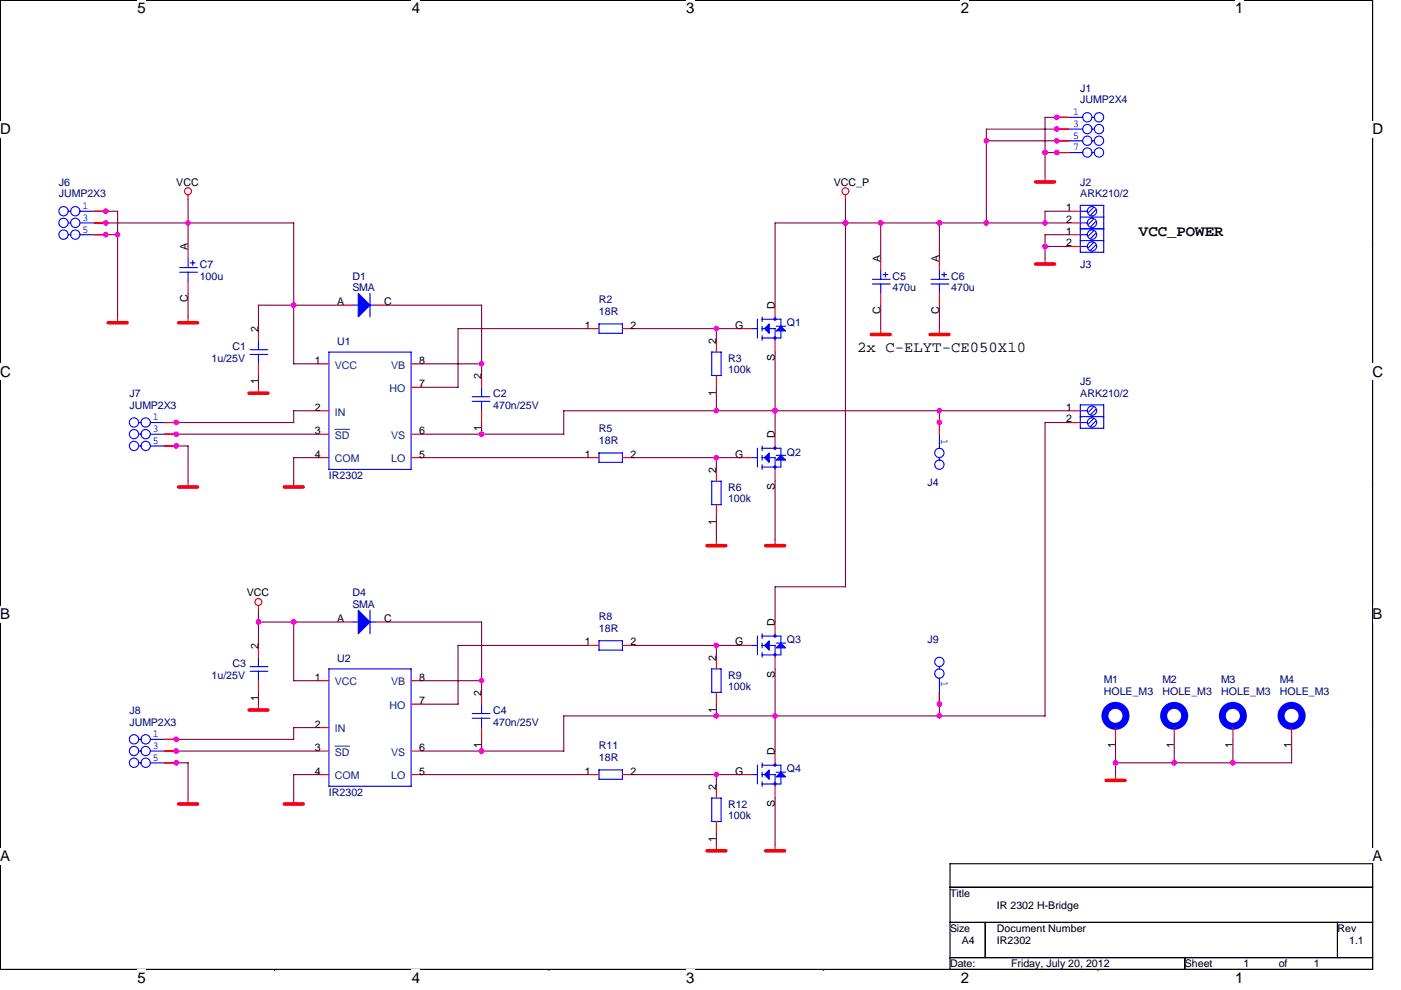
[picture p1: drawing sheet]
<svg xmlns="http://www.w3.org/2000/svg" width="297mm" height="210mm" viewBox="0 0 297 210" stroke-linecap="round" stroke-linejoin="round" font-family="sans-serif">
<path d="M0 0h291v205.6h-291z" fill="none" stroke="#000" stroke-width=".21"/>
<g fill="#fff">
<path d="M29.1 0h1.8v3.5h-1.8z"/>
<path d="M29.1 205.6h1.8v3.5h-1.8z"/>
</g>
<path d="M58.2 0h.1M58.2 205.6h.1" fill="none" stroke="#000" stroke-width=".23"/>
<g fill="#fff">
<path d="M87.3 0h1.8v3.5h-1.8z"/>
<path d="M87.3 205.6h1.8v3.5h-1.8z"/>
</g>
<path d="M116.4 0h.1M116.4 205.6h.1" fill="none" stroke="#000" stroke-width=".23"/>
<g fill="#fff">
<path d="M145.5 0h1.8v3.5h-1.8z"/>
<path d="M145.5 205.6h1.8v3.5h-1.8z"/>
</g>
<path d="M174.6 0h.1M174.6 205.6h.1" fill="none" stroke="#000" stroke-width=".23"/>
<g fill="#fff">
<path d="M203.7 0h1.8v3.5h-1.8z"/>
<path d="M203.7 205.6h1.8v3.5h-1.8z"/>
</g>
<path d="M232.8 0h.1M232.8 205.6h.1" fill="none" stroke="#000" stroke-width=".23"/>
<g fill="#fff">
<path d="M261.9 0h1.7v3.5h-1.7z"/>
<path d="M261.9 205.6h1.7v3.5h-1.7z"/>
<path d="M0 25.7h2.3v3.5h-2.3z"/>
<path d="M291 25.7h2.3v3.5h-2.3z"/>
<path d="M0 77.1h2.3v3.5h-2.3z"/>
<path d="M291 77.1h2.3v3.5h-2.3z"/>
</g>
<path d="M0 51.4h.1M291 51.4h.1" fill="none" stroke="#000" stroke-width=".23"/>
<g fill="#fff">
<path d="M0 128.5h2.1v3.5h-2.1z"/>
<path d="M291 128.5h2.1v3.5h-2.1z"/>
</g>
<path d="M0 102.8h.1M291 102.8h.1" fill="none" stroke="#000" stroke-width=".23"/>
<g fill="#fff">
<path d="M0 179.9h2.2v3.5h-2.2z"/>
<path d="M291 179.9h2.1v3.5h-2.1z"/>
</g>
<path d="M0 154.2h.1M291 154.2h.1M201.4 183.2h89.6v22.4h-89.6zM201.4 188.2h89.6M201.4 195.6h89.6M208.9 195.6v7.5M283.6 195.6v7.5M201.4 203.1h89.6M251.2 203.1v2.5" fill="none" stroke="#000" stroke-width=".23"/>
<g fill="none" stroke="#f00" stroke-width=".23">
<path d="M221.6 37.3v1.3M224.1 24.9h2.5M224.1 27.4h2.5M224.1 29.9h2.5M224.1 32.4h2.5M20 49.8h2.4M20 44.8h2.4M20 47.3h2.4M39.9 41.3v1M39.9 52.3v2.5M39.9 59.7v2.5M179.3 41.3v1"/>
<path d="M186.7 54.8v2.5M199.2 54.8v2.5M221.6 54.8v1.2M226.6 49.8h2.4M226.6 52.3h2.4M226.6 44.8h2.4M226.6 47.3h2.4M24.9 67.2v1.3M39.9 67.2v1.3M54.8 69.7v2.5M54.8 77.2v2.5M67.2 77.2h2.5"/>
<path d="M72.2 64.7h2.5M79.7 64.7h2.5M87.2 77.2h2.5M102.1 79.7v2.4M124.5 69.7h2.5M132 69.7h2.4M151.9 72.2v2.5M151.9 79.7v2.4M156.9 69.7h2.4M164.3 64.7v2.5M164.3 72.2v2.5M186.7 62.2v2.5"/>
<path d="M186.7 69.7v1.3M199.2 62.2v2.5M199.2 69.7v1.3M34.9 89.6h2.5M34.9 92.1h2.5M34.9 94.6h2.5M54.8 82.1v1.3M67.2 92.1h2.5M67.2 87.1h2.5M67.2 97.1h2.5M87.2 92.1h2.5M87.2 97.1h2.5"/>
<path d="M87.2 82.1h2.5M102.1 87.1v2.5M124.5 97.1h2.5M132 97.1h2.4M151.9 99.6v2.5M156.9 97.1h2.4M164.3 92.1v2.5M164.3 99.6v2.5M199.2 89.6v2.5M226.6 89.6h2.4M226.6 87.1h2.4M39.9 102.1v1.2"/>
<path d="M62.3 102.1v1.2M151.9 107v2.5M151.9 114.5v1.3M164.3 114.5v1.3M54.8 128.4v1.1M54.8 136.9v2.5M72.2 131.9h2.5M79.7 131.9h2.5M124.5 136.9h2.5M132 136.9h2.4M151.9 139.4v2.5M156.9 136.9h2.4"/>
<path d="M164.3 131.9v2.5M164.3 139.4v2.5M34.9 156.8h2.5M34.9 159.3h2.5M54.8 144.4v2.5M54.8 149.4v1.2M67.2 159.3h2.5M67.2 144.4h2.5M67.2 154.3h2.5M87.2 159.3h2.5M87.2 144.4h2.5M87.2 149.4h2.5"/>
<path d="M102.1 146.9v2.5M102.1 154.3v2.5M151.9 146.9v2.5M164.3 159.3v2.5M199.2 146.9v2.5M236.5 154.3v2.5M249 154.3v2.5M261.4 154.3v2.5M273.9 154.3v2.5M34.9 161.8h2.5M39.9 169.3v1.2M62.3 169.3v1.2"/>
<path d="M67.2 164.3h2.5M87.2 164.3h2.5M124.5 164.3h2.5M132 164.3h2.4M151.9 166.8v2.5M151.9 174.2v2.5M151.9 179.2v1.3M156.9 164.3h2.4M164.3 166.8v2.5M164.3 179.2v1.3M236.5 164.3v1.2"/>
<circle cx="39.9" cy="40.6" r=".74"/>
<circle cx="179.2" cy="40.6" r=".73"/>
<circle cx="54.8" cy="127.7" r=".73"/>
</g>
<g fill="none" stroke="#f00" stroke-width=".74">
<path d="M219.6 38.6h4M219.6 56h4M22.9 68.5h4M37.9 68.5h4M184.7 71h4M197.2 71h4M52.8 83.4h4M37.9 103.3h4M60.3 103.3h4M149.9 115.7h4M162.3 115.7h4M52.8 150.6h4"/>
<path d="M37.9 170.5h4M60.3 170.5h4M234.5 165.5h4M149.9 180.5h4M162.3 180.5h4"/>
</g>
<g fill="none" stroke="#00f" stroke-width=".23">
<path d="M226.6 24.9h3M226.6 27.4h3M226.6 29.9h3M226.6 32.4h3M231.5 24.9h.5M231.5 27.4h.5M231.5 29.9h.5M231.5 32.4h.5M14.5 49.8h.5M14.5 44.8h.5M14.5 47.3h.5M17 49.8h3"/>
<path d="M17 44.8h3M17 47.3h3M38.1 56.7h3.8M38.1 57.7h3.8M39.9 54.8v2M39.9 57.7v2.1M40.3 55.8h1.1M40.9 55.3v1M185 59.2h3.7M186.7 57.3v2M187.2 58.3h1M187.7 57.7v1.1"/>
<path d="M197.4 59.2h3.8M199.2 57.3v2M199.7 58.3h1M200.2 57.7v1.1M229 49.8h1.5M229 52.3h1.5M229 44.8h1.5M229 47.3h1.5M229 43.6h5v9.9h-5zM229 48.5h5M229 51h5M229 46.1h5"/>
<path d="M231.8 49l-1 1M231.8 51.5l-1 1M231.8 44l-1 1.1M231.8 46.5l-1 1M232.3 49.5l-1 1M232.3 52l-1 1M232.3 44.5l-1 1.1M232.3 47l-1 1M53 75.2h3.8M53 74.2h3.8M54.8 72.2v2M54.8 75.2v2"/>
<path d="M69.7 74.7h17.5v24.9h-17.5zM74.7 64.7h1.3M78.4 62.2v5M78.4 64.7h1.3M127 68.7h5v2h-5zM150.9 74.7h2M150.9 74.7v5h2M152.9 74.7v5M159.3 69.7h1.3M160.6 67.7v4M161.6 67.7h4v4h-4M161.6 69.7h.5"/>
<path d="M161.6 67.2v1M161.6 69.2v1M161.6 71.2v1M163.1 69.7h1.2v2.5M164.3 67.2v.5M164.6 69.2h2M185 60.2h3.7M186.7 60.2v2.1M197.4 60.2h3.8M199.2 60.2v2.1M29.4 89.6h.5M29.4 92.1h.5"/>
<path d="M29.4 94.6h.5M31.9 89.6h3M31.9 92.1h3M31.9 94.6h3M100.1 85.1h3.8M100.1 84.1h3.8M102.1 82.1v2M102.1 85.1v2M127 96.1h5M127 96.1v2h5v-2M159.3 97.1h1.3M160.6 95.1v4"/>
<path d="M161.6 95.1h4M161.6 97.1h.5M161.6 94.6v1M161.6 96.6v1M161.6 98.6v1M163.1 97.1h1.2v2.5M164.3 94.6v.5M164.6 96.6h2M165.6 95.1v4h-4M199.2 92.1v3M199.2 97.1v.5M229 89.6h1.5"/>
<path d="M229 87.1h1.5M229 85.9h5v4.9h-5zM229 88.4h5M231.8 86.4l-1 1M231.8 88.8l-1 1.1M232.3 86.8l-1 1.1M232.3 89.3l-1 1.1M150.9 102v5h2M150.9 102.1h2M152.9 102.1v5M54.8 139.4v2M74.7 131.9h1.3"/>
<path d="M78.4 129.4v5M78.4 131.9h1.3M127 135.9h5v2h-5zM159.3 136.9h1.3M160.6 134.9v4M161.6 134.9h4v4h-4M161.6 136.9h.5M161.6 134.4v1M161.6 136.4v1M161.6 138.4v1M163.1 136.9h1.2v2.5M164.3 134.4v.5"/>
<path d="M164.6 136.4h2M29.4 156.8h.5M29.4 159.3h.5M31.9 156.8h3M31.9 159.3h3M53 142.4h3.8M53 141.4h3.8M54.8 142.4v2M69.7 141.9h17.5v24.9h-17.5zM100.1 152.3h3.8M100.1 151.3h3.8M102.1 149.3v2"/>
<path d="M102.1 152.3v2M150.9 141.9v5h2M150.9 141.9h2M152.9 141.9v5M199.2 141.4v.5M199.2 143.8v3.1M236.5 154.1v.2M249 154.1v.2M261.4 154.1v.2M273.9 154.1v.2M29.4 161.8h.5M31.9 161.8h3"/>
<path d="M127 163.3h5M127 163.3v2h5v-2M152.9 169.3v5M152.9 169.3l-2-.1v5h2M159.3 164.3h1.3M160.6 162.3v4M161.6 162.3h4v4h-4M161.6 164.3h.5M161.6 161.8v1M161.6 163.8v1M161.6 165.8v1M163.1 164.3h1.2v2.5"/>
<path d="M164.3 161.8v.5M164.6 163.8h2"/>
<circle cx="230.5" cy="29.9" r=".99"/>
<circle cx="230.5" cy="27.4" r=".99"/>
<circle cx="230.5" cy="32.4" r=".99"/>
<circle cx="230.5" cy="24.9" r=".99"/>
<circle cx="233" cy="29.9" r=".99"/>
<circle cx="233" cy="27.4" r=".99"/>
<circle cx="233" cy="32.4" r=".99"/>
<circle cx="233" cy="24.9" r=".99"/>
<circle cx="13.5" cy="44.8" r=".99"/>
<circle cx="13.5" cy="47.3" r=".99"/>
<circle cx="13.5" cy="49.8" r=".99"/>
<circle cx="16" cy="44.8" r=".99"/>
<circle cx="16" cy="47.3" r=".99"/>
<circle cx="16" cy="49.8" r=".99"/>
<circle cx="231.5" cy="44.8" r=".99"/>
<circle cx="231.5" cy="49.8" r=".99"/>
<circle cx="231.5" cy="52.3" r=".99"/>
<circle cx="231.5" cy="47.3" r=".99"/>
<circle cx="28.4" cy="92.1" r=".99"/>
<circle cx="28.4" cy="94.6" r=".99"/>
<circle cx="28.4" cy="89.6" r=".99"/>
<circle cx="30.9" cy="92.1" r=".99"/>
<circle cx="30.9" cy="94.6" r=".99"/>
<circle cx="30.9" cy="89.6" r=".99"/>
<circle cx="199.2" cy="96.1" r=".99"/>
<circle cx="199.2" cy="98.6" r=".99"/>
<circle cx="231.5" cy="87.1" r=".99"/>
<circle cx="231.5" cy="89.6" r=".99"/>
<circle cx="28.4" cy="159.3" r=".99"/>
<circle cx="28.4" cy="156.8" r=".99"/>
<circle cx="30.9" cy="159.3" r=".99"/>
<circle cx="30.9" cy="156.8" r=".99"/>
<circle cx="199.2" cy="142.9" r=".99"/>
<circle cx="199.2" cy="140.4" r=".99"/>
<circle cx="28.4" cy="161.8" r=".99"/>
<circle cx="30.9" cy="161.8" r=".99"/>
</g>
<g fill="#00f" stroke="#00f" stroke-width=".23">
<path d="M163.1 163.3v2l-1-1z" fill-rule="evenodd"/>
<path d="M165.6 163.8l1 1h-2z" fill-rule="evenodd"/>
<path d="M163.1 96.1v2l-1-1z" fill-rule="evenodd"/>
<path d="M165.6 96.6l1 1h-2z" fill-rule="evenodd"/>
<path d="M163.1 68.7v2l-1-1z" fill-rule="evenodd"/>
<path d="M165.6 69.2l1 1h-2z" fill-rule="evenodd"/>
<path d="M76 62.2l2.4 2.5-2.4 2.5z" fill-rule="evenodd"/>
<path d="M76 129.4l2.4 2.5-2.4 2.5z" fill-rule="evenodd"/>
<path d="M162.1 136.9l1-1v2z" fill-rule="evenodd"/>
<path d="M165.6 136.4l1 1h-2z" fill-rule="evenodd"/>
<circle cx="164.3" cy="162.3" r=".23"/>
<circle cx="164.3" cy="166.3" r=".23"/>
<circle cx="164.3" cy="95.1" r=".23"/>
<circle cx="164.3" cy="99.1" r=".23"/>
<circle cx="164.3" cy="67.7" r=".23"/>
<circle cx="164.3" cy="71.7" r=".24"/>
<circle cx="164.3" cy="134.9" r=".24"/>
<circle cx="164.3" cy="138.9" r=".24"/>
</g>
<path d="M71 91.1h3.1M71 158.3h3.1" fill="none" stroke="#004080" stroke-width=".21"/>
<g fill="none" stroke="#00f" stroke-width="1.5">
<circle cx="236.5" cy="151.8" r="2.23"/>
<circle cx="249" cy="151.8" r="2.23"/>
<circle cx="261.4" cy="151.8" r="2.23"/>
<circle cx="273.8" cy="151.8" r="2.23"/>
</g>
<g fill="none" stroke="#800040" stroke-width=".23">
<path d="M209.1 29.9h15M221.6 32.4h2.5M224.1 24.9h-2.5v12.5M224.1 27.4h-15v19.9M22.4 47.3h39.9v29.9h5M22.4 44.8h2.6M22.4 49.8h2.6M24.9 44.8v22.4M39.9 42.3v10M179.3 42.3v82.2h-15v7.5M186.7 47.3v7.5M199.2 47.3v7.5"/>
<path d="M221.6 52.3h5M226.6 47.3h-62.3v17.4M226.6 44.8h-5v2.5M226.6 49.8h-5v5M39.9 62.2v5M54.8 64.7h17.4M54.8 64.7v5M54.8 79.7v2.5M82.2 64.7h19.9M89.7 77.2h12.4M102.1 64.7v15M124.5 69.7h-27.4v12.5l-7.4-.1"/>
<path d="M134.4 69.7h22.5M151.9 69.7v2.5M164.3 74.7v17.4M186.7 64.7v5M199.2 64.7v5M37.4 94.6h2.5M37.4 92.1h29.9M39.9 94.6v7.5M67.3 97.1h-5v5M67.3 87.1h-5v2.5h-24.9M89.7 97.1h34.8M102.1 89.6v2.5"/>
<path d="M134.4 97.1h22.5M151.9 82.1v5M151.9 97.1v2.5M199.2 87.1v2.5M226.6 87.1h-107.1v5h-29.8M226.6 89.6h-5v62.3M151.9 109.5v5M164.3 102.1v12.4M54.8 129.4v7.5M54.8 131.9h17.4M62.3 131.9v12.5h5M82.2 131.9h19.9"/>
<path d="M102.1 131.9v15M124.5 136.9h-27.4v12.5h-7.4M134.4 136.9h22.5M151.9 136.9v2.5M37.4 159.3h29.9M54.8 146.9v2.5M67.3 154.3h-5v2.5h-24.9M89.7 144.4h12.4M89.7 159.3h29.8M102.1 156.8v2.5M151.9 149.4v2.5M164.3 141.9v17.4"/>
<path d="M199.2 146.9v5M221.6 151.8h-102.1v7.5M236.5 156.8v7.5M249 156.8v5M261.4 156.8v5M273.9 156.8v5h-37.4M37.4 161.8h2.5M39.9 161.8v7.5M67.3 164.3h-5v5M89.7 164.3h34.8M134.4 164.3h22.5M151.9 164.3v2.5"/>
<path d="M151.9 176.7v2.5M164.3 169.3v9.9"/>
</g>
<g fill="#f0f" stroke="#f0f" stroke-width=".23">
<circle cx="151.9" cy="97.1" r=".49"/>
<circle cx="102.1" cy="144.4" r=".49"/>
<circle cx="151.9" cy="164.3" r=".49"/>
<circle cx="37.4" cy="159.3" r=".49"/>
<circle cx="151.9" cy="151.8" r=".49"/>
<circle cx="151.9" cy="136.9" r=".49"/>
<circle cx="37.4" cy="156.8" r=".49"/>
<circle cx="102.1" cy="159.3" r=".49"/>
<circle cx="199.2" cy="151.8" r=".49"/>
<circle cx="164.3" cy="151.8" r=".49"/>
<circle cx="151.9" cy="69.7" r=".49"/>
<circle cx="164.3" cy="87.1" r=".49"/>
<circle cx="199.2" cy="87.1" r=".5"/>
<circle cx="179.3" cy="47.3" r=".49"/>
<circle cx="37.4" cy="94.6" r=".49"/>
<circle cx="151.9" cy="87.1" r=".49"/>
<circle cx="22.4" cy="44.8" r=".49"/>
<circle cx="37.4" cy="89.6" r=".49"/>
<circle cx="54.8" cy="131.9" r=".49"/>
<circle cx="62.3" cy="131.9" r=".49"/>
<circle cx="37.4" cy="92.1" r=".49"/>
<circle cx="102.1" cy="77.2" r=".49"/>
<circle cx="186.7" cy="47.3" r=".49"/>
<circle cx="102.1" cy="92.1" r=".49"/>
<circle cx="22.4" cy="47.3" r=".49"/>
<circle cx="39.9" cy="47.3" r=".49"/>
<circle cx="221.6" cy="52.3" r=".49"/>
<circle cx="209.1" cy="47.3" r=".49"/>
<circle cx="221.6" cy="47.3" r=".49"/>
<circle cx="236.5" cy="161.8" r=".5"/>
<circle cx="37.4" cy="161.8" r=".5"/>
<circle cx="224.1" cy="27.4" r=".49"/>
<circle cx="224.1" cy="24.9" r=".5"/>
<circle cx="261.4" cy="161.8" r=".5"/>
<circle cx="209.1" cy="29.9" r=".49"/>
<circle cx="224.1" cy="29.9" r=".49"/>
<circle cx="22.4" cy="49.8" r=".49"/>
<circle cx="24.9" cy="49.8" r=".5"/>
<circle cx="248.9" cy="161.8" r=".5"/>
<circle cx="221.6" cy="32.3" r=".49"/>
<circle cx="224.1" cy="32.3" r=".49"/>
<circle cx="199.2" cy="47.3" r=".49"/>
<circle cx="62.3" cy="64.7" r=".49"/>
<circle cx="199.2" cy="89.6" r=".49"/>
<circle cx="199.2" cy="149.3" r=".5"/>
</g>
<g font-size="3.2">
<text x="29.1" y="2.8">5</text>
<text x="87.3" y="2.8">4</text>
<text x="145.5" y="2.8">3</text>
<text x="203.7" y="2.8">2</text>
<text x="261.9" y="2.8">1</text>
<text x="0" y="28.5">D</text>
<text x="291" y="28.5">D</text>
<text x="241.5" y="50">VCC_POWER</text>
<text x="181.8" y="74.7">2x C-ELYT-CE050X10</text>
<text x="0" y="79.9">C</text>
<text x="291" y="79.9">C</text>
<text x="0" y="131.3">B</text>
<text x="291" y="131.3">B</text>
<text x="0" y="182.7">A</text>
<text x="291" y="182.7">A</text>
<text x="29.1" y="208.4">5</text>
<text x="87.3" y="208.4">4</text>
<text x="145.5" y="208.4">3</text>
<text x="203.7" y="208.4">2</text>
<text x="261.9" y="208.4">1</text>
</g>
<g font-size="2.2" fill="#000080">
<text x="229" y="19.5">J1</text>
<text x="229" y="21.9">JUMP2X4</text>
<text x="12.5" y="39.4">J6</text>
<text x="12.5" y="41.9">JUMP2X3</text>
<text x="229" y="39.4">J2</text>
<text x="229" y="41.9">ARK210/2</text>
<text x="42.4" y="56.8">C7</text>
<text x="42.4" y="59.3">100u</text>
<text x="74.7" y="59.3">D1</text>
<text x="189.2" y="59.3">C5</text>
<text x="201.7" y="59.3">C6</text>
<text x="229" y="56.8">J3</text>
<text x="74.7" y="61.8">SMA</text>
<text x="127" y="64.3">R2</text>
<text x="189.2" y="61.8">470u</text>
<text x="201.7" y="61.8">470u</text>
<text x="127" y="66.8">18R</text>
<text x="166.8" y="69.2">Q1</text>
<text x="44.8" y="76.7">1u/25V</text>
<text x="49.3" y="74.2">C1</text>
<text x="71.5" y="73.2">U1</text>
<text x="154.4" y="76.7">R3</text>
<text x="154.4" y="79.2">100k</text>
<text x="229" y="81.7">J5</text>
<text x="27.4" y="84.2">J7</text>
<text x="27.4" y="86.7">JUMP2X3</text>
<text x="104.6" y="84.2">C2</text>
<text x="104.6" y="86.7">470n/25V</text>
<text x="229" y="84.2">ARK210/2</text>
<text x="127" y="91.7">R5</text>
<text x="127" y="94.1">18R</text>
<text x="69.7" y="101.6">IR2302</text>
<text x="166.8" y="96.6">Q2</text>
<text x="154.4" y="104.1">R6</text>
<text x="154.4" y="106.6">100k</text>
<text x="196.7" y="103.1">J4</text>
<text x="74.7" y="126.5">D4</text>
<text x="74.7" y="129">SMA</text>
<text x="127" y="131.5">R8</text>
<text x="127" y="134">18R</text>
<text x="166.8" y="136.4">Q3</text>
<text x="196.7" y="136.4">J9</text>
<text x="44.8" y="143.9">1u/25V</text>
<text x="49.3" y="141.4">C3</text>
<text x="71.5" y="140.4">U2</text>
<text x="154.4" y="143.9">R9</text>
<text x="154.4" y="146.4">100k</text>
<text x="234" y="144.9">M1</text>
<text x="234" y="147.4">HOLE_M3</text>
<text x="246.5" y="144.9">M2</text>
<text x="246.5" y="147.4">HOLE_M3</text>
<text x="258.9" y="144.9">M3</text>
<text x="258.9" y="147.4">HOLE_M3</text>
<text x="271.4" y="144.9">M4</text>
<text x="271.4" y="147.4">HOLE_M3</text>
<text x="27.4" y="151.4">J8</text>
<text x="27.4" y="153.9">JUMP2X3</text>
<text x="104.6" y="151.4">C4</text>
<text x="104.6" y="153.9">470n/25V</text>
<text x="127" y="158.9">R11</text>
<text x="127" y="161.3">18R</text>
<text x="166.8" y="163.8">Q4</text>
<text x="69.7" y="168.8">IR2302</text>
<text x="154.4" y="171.3">R12</text>
<text x="154.4" y="173.8">100k</text>
</g>
<g font-size="2.2" fill="#00f">
<text x="227.6" y="24.4">1</text>
<text x="227.6" y="26.9">3</text>
<text x="227.6" y="29.4">5</text>
<text x="227.6" y="31.9">7</text>
<text x="17.5" y="44.4">1</text>
<text x="17.5" y="46.9">3</text>
<text x="17.5" y="49.3">5</text>
<text x="32.4" y="89.2">1</text>
<text x="32.4" y="91.7">3</text>
<text x="32.4" y="94.1">5</text>
<text x="199.5" y="93.1" transform="rotate(90 199.5 93.1)">1</text>
<text x="199.5" y="144.4" transform="rotate(90 199.5 144.4)">1</text>
<text x="32.4" y="156.4">1</text>
<text x="32.4" y="158.9">3</text>
<text x="32.4" y="161.4">5</text>
</g>
<g font-size="2.2">
<text x="37.4" y="39.4">VCC</text>
<text x="176.8" y="39.4">VCC_P</text>
<text x="226.1" y="44.8">1</text>
<text x="226.1" y="47.3">2</text>
<text x="39.9" y="53" transform="rotate(-90 39.9 53)">A</text>
<text x="226.1" y="49.8">1</text>
<text x="226.1" y="52.3">2</text>
<text x="186.7" y="55.5" transform="rotate(-90 186.7 55.5)">A</text>
<text x="199.2" y="55.5" transform="rotate(-90 199.2 55.5)">A</text>
<text x="39.9" y="64.1" transform="rotate(-90 39.9 64.1)">C</text>
<text x="71.5" y="64.7">A</text>
<text x="81.4" y="64.7">C</text>
<text x="164.3" y="65.5" transform="rotate(-90 164.3 65.5)">D</text>
<text x="54.8" y="70.4" transform="rotate(-90 54.8 70.4)">2</text>
<text x="124" y="69.7">1</text>
<text x="133.7" y="69.7">2</text>
<text x="155.9" y="69.7">G</text>
<text x="186.7" y="66.6" transform="rotate(-90 186.7 66.6)">C</text>
<text x="199.2" y="66.6" transform="rotate(-90 199.2 66.6)">C</text>
<text x="66.8" y="77.2">1</text>
<text x="88.9" y="77.2">8</text>
<text x="151.9" y="72.9" transform="rotate(-90 151.9 72.9)">2</text>
<text x="164.3" y="76.5" transform="rotate(-90 164.3 76.5)">S</text>
<text x="54.8" y="81.5" transform="rotate(-90 54.8 81.5)">1</text>
<text x="88.9" y="82.1">7</text>
<text x="102.1" y="80.4" transform="rotate(-90 102.1 80.4)">2</text>
<text x="151.9" y="84" transform="rotate(-90 151.9 84)">1</text>
<text x="66.8" y="87.1">2</text>
<text x="226.1" y="87.1">1</text>
<text x="226.1" y="89.6">2</text>
<text x="66.8" y="92.1">3</text>
<text x="88.9" y="92.1">6</text>
<text x="102.1" y="91.5" transform="rotate(-90 102.1 91.5)">1</text>
<text x="164.3" y="92.9" transform="rotate(-90 164.3 92.9)">D</text>
<text x="66.8" y="97">4</text>
<text x="88.9" y="97">5</text>
<text x="124" y="97">1</text>
<text x="133.7" y="97">2</text>
<text x="151.9" y="100.3" transform="rotate(-90 151.9 100.3)">2</text>
<text x="155.9" y="97">G</text>
<text x="164.3" y="103.9" transform="rotate(-90 164.3 103.9)">S</text>
<text x="151.9" y="111.4" transform="rotate(-90 151.9 111.4)">1</text>
<text x="52.3" y="126.5">VCC</text>
<text x="71.5" y="131.9">A</text>
<text x="81.4" y="131.9">C</text>
<text x="54.8" y="137.7" transform="rotate(-90 54.8 137.7)">2</text>
<text x="124" y="136.9">1</text>
<text x="133.7" y="136.9">2</text>
<text x="155.9" y="136.9">G</text>
<text x="164.3" y="132.7" transform="rotate(-90 164.3 132.7)">D</text>
<text x="151.9" y="140.1" transform="rotate(-90 151.9 140.1)">2</text>
<text x="164.3" y="143.7" transform="rotate(-90 164.3 143.7)">S</text>
<text x="54.8" y="148.7" transform="rotate(-90 54.8 148.7)">1</text>
<text x="66.8" y="144.4">1</text>
<text x="88.9" y="149.3">7</text>
<text x="88.9" y="144.4">8</text>
<text x="102.1" y="147.6" transform="rotate(-90 102.1 147.6)">2</text>
<text x="66.8" y="154.3">2</text>
<text x="151.9" y="151.2" transform="rotate(-90 151.9 151.2)">1</text>
<text x="66.8" y="159.3">3</text>
<text x="88.9" y="159.3">6</text>
<text x="102.1" y="158.7" transform="rotate(-90 102.1 158.7)">1</text>
<text x="164.3" y="160.1" transform="rotate(-90 164.3 160.1)">D</text>
<text x="236.5" y="158.7" transform="rotate(-90 236.5 158.7)">1</text>
<text x="248.9" y="158.7" transform="rotate(-90 248.9 158.7)">1</text>
<text x="261.4" y="158.7" transform="rotate(-90 261.4 158.7)">1</text>
<text x="273.8" y="158.7" transform="rotate(-90 273.8 158.7)">1</text>
<text x="66.8" y="164.3">4</text>
<text x="88.9" y="164.3">5</text>
<text x="124" y="164.3">1</text>
<text x="133.7" y="164.3">2</text>
<text x="151.9" y="167.5" transform="rotate(-90 151.9 167.5)">2</text>
<text x="155.9" y="164.3">G</text>
<text x="164.3" y="171.1" transform="rotate(-90 164.3 171.1)">S</text>
<text x="151.9" y="178.6" transform="rotate(-90 151.9 178.6)">1</text>
<text x="201.4" y="190.2">Title</text>
<text x="201.4" y="197.7">Size</text>
<text x="211.4" y="197.7">Document Number</text>
<text x="211.4" y="192.7">IR 2302 H-Bridge</text>
<text x="283.6" y="197.7">Rev</text>
<text x="203.9" y="200.2">A4</text>
<text x="211.4" y="200.2">IR2302</text>
<text x="286" y="200.2">1.1</text>
<text x="201.4" y="205.1">Date:</text>
<text x="214.4" y="205.1">Friday, July 20, 2012</text>
<text x="251.2" y="205.1">Sheet</text>
<text x="263.6" y="205.1">1</text>
<text x="271.1" y="205.1">of</text>
<text x="278.6" y="205.1">1</text>
</g>
<g font-size="2.2" fill="#004080">
<text x="71" y="78.2">VCC</text>
<text x="82.5" y="83.2">HO</text>
<text x="82.9" y="78.2">VB</text>
<text x="71" y="88.1">IN</text>
<text x="71" y="93.1">SD</text>
<text x="82.9" y="93.1">VS</text>
<text x="71" y="98.1">COM</text>
<text x="82.9" y="98.1">LO</text>
<text x="71" y="145.4">VCC</text>
<text x="82.9" y="145.4">VB</text>
<text x="71" y="155.3">IN</text>
<text x="82.5" y="150.4">HO</text>
<text x="71" y="160.3">SD</text>
<text x="82.9" y="160.3">VS</text>
<text x="71" y="165.3">COM</text>
<text x="82.9" y="165.3">LO</text>
</g>
</svg>
